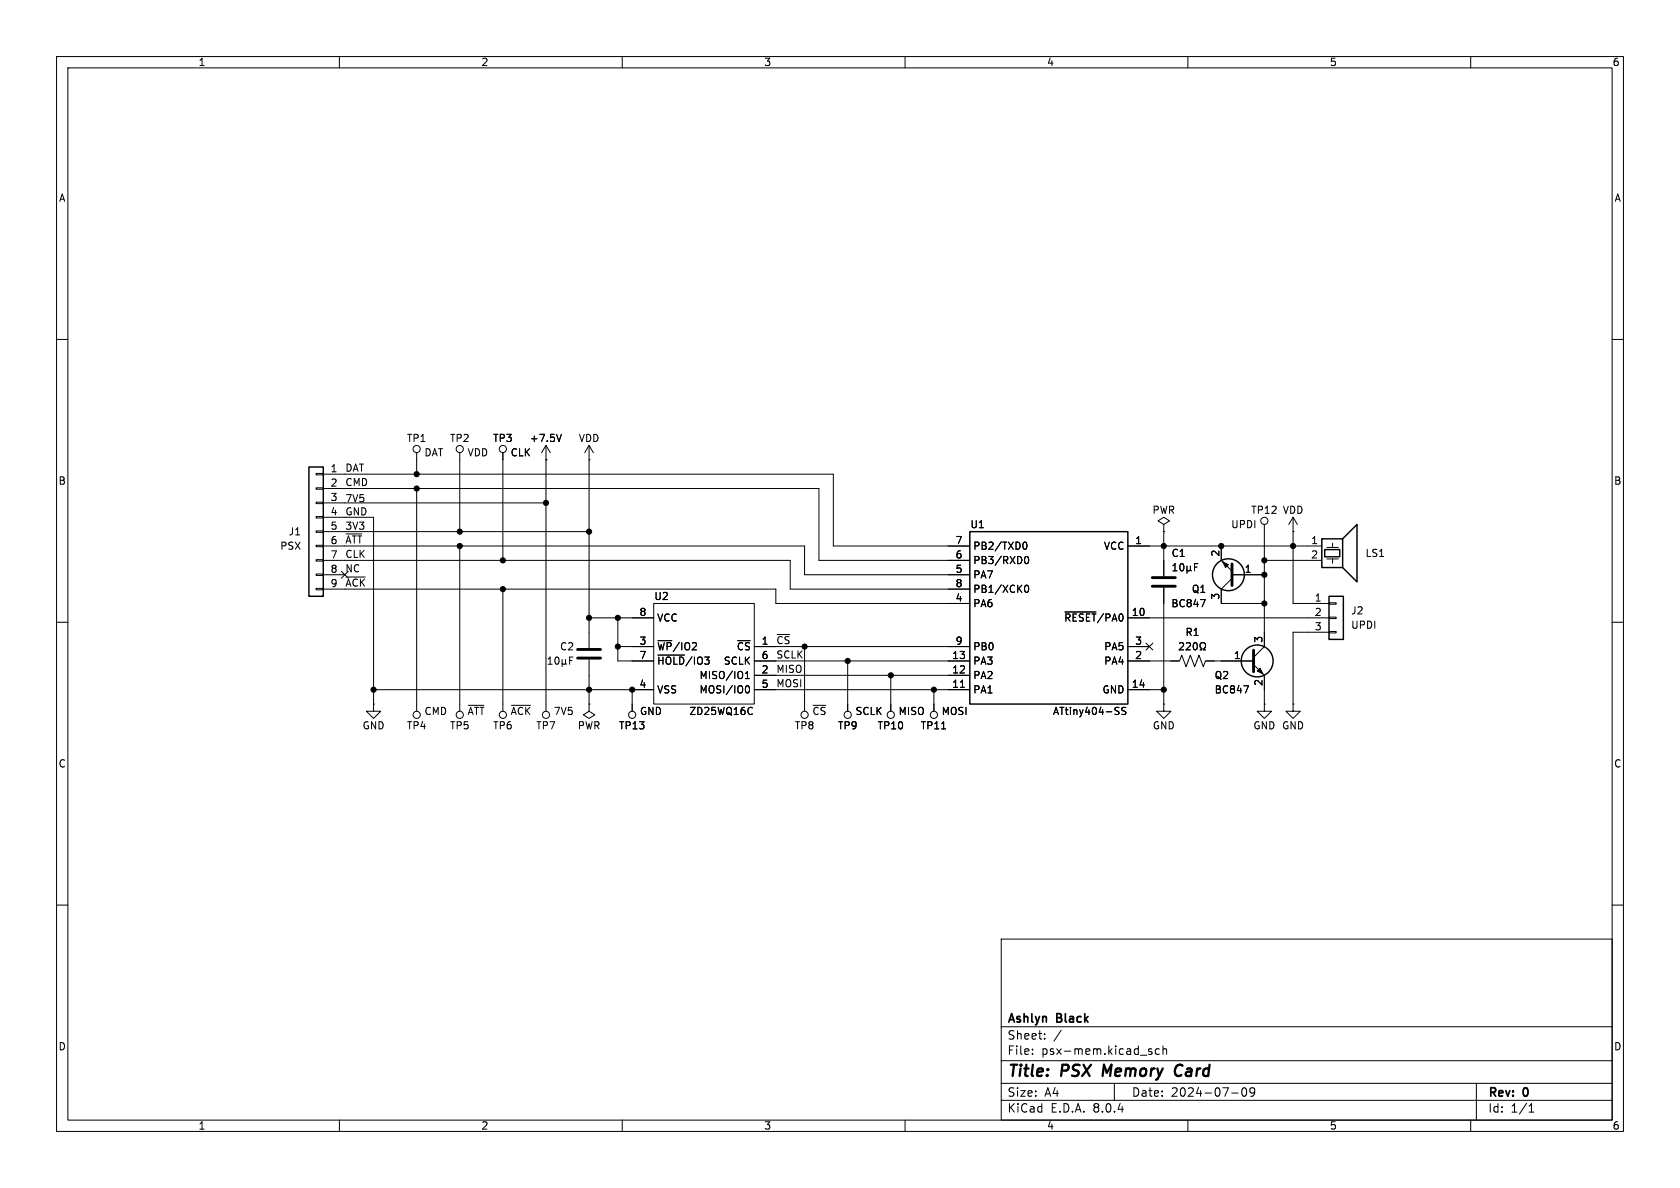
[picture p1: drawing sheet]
<svg xmlns="http://www.w3.org/2000/svg" width="297mm" height="210mm" viewBox="0 0 297 210" stroke-linecap="round" stroke-linejoin="round" font-family="sans-serif">
<g fill="none" stroke="#000" stroke-width=".18">
<path d="M10 10h277v190h-277zM12 12h273v186h-273zM60 10v2M110 10v2M160 10v2M210 10v2M260 10v2M10 60h2M285 60h2M96.5 78.7v47M96.5 78.7l-.7 1.3M96.5 78.7l.8 1.3"/>
<path d="M99.2 76.8l-.4 1.2M104.1 78.7v35.9M104.1 78.7l-.7 1.3M104.1 78.7l.8 1.3M55.9 98.9h1.2v.3h-1.2zM55.9 96.4h1.2v.2h-1.2zM55.9 93.9h1.2v.2h-1.2zM55.9 91.3h1.2v.3h-1.2zM55.9 88.8h1.2v.2h-1.2zM55.9 86.2h1.2v.3h-1.2zM55.9 83.7h1.2v.2h-1.2zM57.1 96.5h85.1v5.1h29.2"/>
<path d="M57.1 83.8h90.2v12.7h24.1M57.1 86.4h87.7v12.7h26.6M57.1 88.9h39.4M57.1 91.4h8.9v33.1M57.1 94h47M57.1 99.1h82.6v5h31.7M73.7 80v3.8M73.7 86.4v39.3M81.3 80v14M81.3 96.5v29.2M88.9 80v19.1M96.5 81.3h.1"/>
<path d="M104.1 81.3h.1M180.8 96.3l.1-.3 .2-.2a.68 .68 0 0 1 .5 .7 .68 .68 0 0 1-.5 .6l-.2-.1-.1-.4M181.3 98.4h.1a.68 .68 0 0 1 .5 .6 .68 .68 0 0 1-.5 .6 .84 .84 0 0 1-.1-1.2zM199.4 96.5h34.3M205.7 92.7l1.1-.6-1.1-.7-1 .7 1 .6v1.3M205.7 94h.1M205.7 94v7.9M208.7 99.8l.2-.2a.68 .68 0 0 1 .4 .7 .68 .68 0 0 1-.4 .6l-.2-.1-.1-.4zM211.8 99.6h-.6v1.3M215.9 96.5v2.6l1.9 1.9M223.5 92.7v21.6l-1.9 1.9M223.5 99.1h10.2"/>
<path d="M228.6 94h.1M228.6 91.4l.8 1.3M228.6 91.4v15.3h6.3M228.6 91.4l-.8 1.3M234.6 98.8h2M234.6 96.8h2M235.6 96v.8M235.6 98.8v.8M10 110h2M55.9 104h1.2v.3h-1.2zM55.9 101.5h1.2v.2h-1.2zM57.1 101.6h3.9"/>
<path d="M57.1 104.1h80.1v2.6h34.2M60.4 101l1.2 1.2M61.2 102h3.4M61.6 101l-1.2 1.2M88.9 104.1v21.6M96.9 117.4h.7M96.9 116.5l.4-.4v1.3M98.2 116.3l.2-.2a.68 .68 0 0 1 .4 .7 .68 .68 0 0 1-.4 .6l-.2-.1-.1-.4zM99.4 117.2l.2 .2h.2l.2-.2M99.4 116.6v1.2M100 117.2l.2 .2M100 116.6v.6"/>
<path d="M100.7 116.8h.4M101.3 116.1h-.6v1.3M104.1 116.6v7.9M104.1 109.2h11.5M109.2 109.2v7.6h6.4M109.2 114.3h6.4M115.6 106.7h17.7v17.8h-17.7zM116.3 115.8h4.7M131.8 120h.7M131.8 119.1l.3-.4v1.3M133.3 116.8h38.1M133.3 114.3h38.1"/>
<path d="M133.3 119.4h38.1M142.2 114.3v11.4M149.9 116.8v8.9M157.5 119.4v6.3M181.3 103.5l.1-.1a.68 .68 0 0 1 .5 .7 .68 .68 0 0 1-.5 .6 .84 .84 0 0 1-.1-1.2zM188.3 108.2h5.5M199.4 116.8h9.1l.4-1 .8 2.1 .7-2.1 .8 2.1 .8-2.1 .7 2.1 .4-1.1h8.5M199.4 114.3h3.8M199.4 109.2h35.5M202.6 113.7l1.2 1.2M203.8 113.7l-1.2 1.2M205.7 103.9v20.6"/>
<path d="M207.4 100.9h.7M207.4 100l.3-.4v1.3M208.5 113.7l.5-.1 .2 .4-.7 .9h.7M209.7 113.7l.5-.1 .3 .4-.8 .9h.8M209.8 100.7l.2 .2h.3l.1-.2M209.8 100.1v1.2M210.4 100.7l.2 .2M210.4 100.1v.6M211.1 113.7l.1-.1a.68 .68 0 0 1 .5 .6 .68 .68 0 0 1-.5 .7 .84 .84 0 0 1-.1-1.2zM211.2 100.2h.4M212.2 114.9h.3v-.3a.54 .54 0 0 1-.3-.7 .54 .54 0 0 1 .7-.2 .58 .58 0 0 1-.1 .9v.3h.3M212.2 106h.9l-.6 1.3"/>
<path d="M217.8 101.6h5.7M217.8 102.2l-1.9 1.9v2.6h7.6M221.6 117.5l1.9 1.9v5.1M234.9 111.6h1.3v.3h-1.3zM234.9 109.1h1.3v.2h-1.3zM234.9 106.6h1.3v.2h-1.3zM234.9 111.8h-6.3v12.7M285 110h2M66 124.5v1.2h-1.2l1.2 1.3 1.3-1.3h-1.3M66 124.5h.1M66 121.9h49.6M82.8 124.7h2.8"/>
<path d="M90.4 124.7h3.4M104.1 124.5v1.2l-1 .7 1 .6 1.1-.6-1.1-.7M104.1 124.5h.1M111.8 121.9v3.8M132 121.3l.1-.1a.68 .68 0 0 1 .4 .7 .68 .68 0 0 1-.4 .6l-.1-.1M132.8 125l.2 .2M133 126.2l-.2 .1M133.3 121.9h38.1M165.1 121.9v3.8M166.5 128.8h.7M169.8 121.5h.7M197.3 125.6l.4 .2 .1 .3-.2 .2h-.3"/>
<path d="M197.3 125l.5 .1M199 125.1l-.4-.1-.3 .3 .1 .3 .6 .2v.4l-.2 .1-.5-.1M199.4 121.9h6.3M205.7 124.5v1.2h1.3l-1.3 1.3-1.2-1.3h1.2M205.7 124.5h.1M219.9 121.2h.8l-.5 1.3M223.5 124.5v1.2h1.3l-1.3 1.3-1.3-1.3h1.3M223.5 124.5h.1M228.6 124.5v1.2h1.3l-1.3 1.3-1.3-1.3h1.3M228.6 124.5h.1M10 160h2M285 160h2"/>
<path d="M177 166h108v32h-108zM60 198v2M110 198v2M160 198v2M177 194.5h108M177 191.5h108M177 187.5h108M177 181.5h108M182.5 186.3v.1M182.5 185.5v.1M184.7 183.6v.1M184.7 182.8v.1"/>
<path d="M187.6 182.1l-1.3 2M197 191.5v3M203.1 185.8l.5 .2 .1 .2-.2 .2-.5-.1M203.1 185.5h.5M205 185.5l-.5-.1-.3 .3v.4l.2 .2h.6M205.6 185.5l.2-.1 .4 .1v.9M205.6 184.9v1.5M210 198v2M217.7 193.2h1.2M219.7 192.4l.2-.1a.81 .81 0 0 1 .6 .6 .81 .81 0 0 1-.3 .8l-.2 .1a.81 .81 0 0 1-.3-1.4zM221.8 192.9l-.3 .3h-.3l-.2-.3 .1-.5 .4-.1 .2 .1a.99 .99 0 0 1-.3 1.4h-.3M260 198v2"/>
<path d="M261 191.5v6.5M270.3 196.6h.9M270.3 195.5l.4-.4v1.5"/>
<circle cx="73.7" cy="79.4" r=".63"/>
<circle cx="81.3" cy="79.4" r=".63"/>
<circle cx="88.9" cy="79.4" r=".63"/>
<circle cx="223.5" cy="92.1" r=".63"/>
<circle cx="73.7" cy="126.4" r=".63"/>
<circle cx="81.3" cy="126.4" r=".63"/>
<circle cx="88.9" cy="126.4" r=".63"/>
<circle cx="96.5" cy="126.4" r=".63"/>
<circle cx="111.8" cy="126.4" r=".63"/>
<circle cx="142.2" cy="126.4" r=".63"/>
<circle cx="149.9" cy="126.4" r=".63"/>
<circle cx="157.5" cy="126.4" r=".63"/>
<circle cx="165.1" cy="126.4" r=".63"/>
</g>
<path d="M195.2 188.2l-.3 2M208.7 188.2a1.13 1.13 0 0 0-1 .7 1.13 1.13 0 0 0 .3 1.2l.3 .1 .4-.1" fill="none" stroke="#000" stroke-width=".4"/>
<path d="M217.8 99.7v3.8M102.1 116.3h4.1M102.1 114.8h4.1M203.7 103.6h4.1M203.7 102.1h4.1M221.6 114.9v3.8" fill="none" stroke="#000" stroke-width=".51"/>
<g fill="none" stroke="#000" stroke-width=".25">
<path d="M54.6 82.6h2.5v22.8h-2.5zM171.4 94h28v30.5h-28zM233.7 95.3h3.7v5h-3.7zM234.2 97.2h2.7v1.2h-2.7zM237.4 95.3l2.5-2.6v10.2l-2.5-2.6M234.9 105.4h2.6v7.6h-2.6z"/>
<circle cx="217.2" cy="101.6" r="2.82"/>
<circle cx="222.2" cy="116.8" r="2.82"/>
</g>
<g fill="#000" stroke="#000" stroke-width=".18">
<path d="M216.2 99.3l1 .5-.5 .5zM222.2 118.6l.6-.5 .5 1z"/>
<circle cx="73.7" cy="83.8" r=".46"/>
<circle cx="73.7" cy="86.4" r=".46"/>
<circle cx="81.3" cy="96.5" r=".46"/>
<circle cx="81.3" cy="94" r=".46"/>
<circle cx="88.9" cy="99.1" r=".46"/>
<circle cx="96.5" cy="88.9" r=".46"/>
<circle cx="104.1" cy="94" r=".46"/>
<circle cx="205.7" cy="96.5" r=".46"/>
<circle cx="215.9" cy="96.5" r=".46"/>
<circle cx="223.5" cy="99.1" r=".46"/>
<circle cx="228.6" cy="96.5" r=".46"/>
<circle cx="88.9" cy="104.1" r=".46"/>
<circle cx="104.1" cy="109.2" r=".46"/>
<circle cx="109.2" cy="109.2" r=".46"/>
<circle cx="109.2" cy="114.3" r=".46"/>
<circle cx="142.2" cy="114.3" r=".46"/>
<circle cx="149.9" cy="116.8" r=".46"/>
<circle cx="157.5" cy="119.4" r=".46"/>
<circle cx="223.5" cy="106.7" r=".46"/>
<circle cx="223.5" cy="101.6" r=".46"/>
<circle cx="66" cy="121.9" r=".46"/>
<circle cx="104.1" cy="121.9" r=".46"/>
<circle cx="111.8" cy="121.9" r=".46"/>
<circle cx="165.1" cy="121.9" r=".46"/>
<circle cx="205.7" cy="121.9" r=".46"/>
</g>
<g font-size="2.8">
<text x="178" y="190.9">Title:</text>
<text x="187.7" y="190.9">PSX</text>
<text x="195.8" y="190.9">Memory</text>
<text x="209.4" y="190.9">Card</text>
</g>
<g font-size="2.1">
<text x="178" y="184">Sheet:</text>
<text x="178" y="181.2">Ashlyn</text>
<text x="186.9" y="181.2">Black</text>
<text x="178" y="186.7">File:</text>
<text x="184.1" y="186.7">psx-mem.kicad_sch</text>
<text x="178" y="196.9">KiCad</text>
<text x="178" y="194.1">Size:</text>
<text x="184.7" y="194.1">A4</text>
<text x="185.7" y="196.9">E.D.A.</text>
<text x="193.3" y="196.9">8.0.4</text>
<text x="200" y="194.1">Date:</text>
<text x="207" y="194.1">2024-07-09</text>
<text x="263" y="194.3">Rev:</text>
<text x="263" y="196.9">Id:</text>
<text x="267.1" y="196.9">1/1</text>
<text x="269.4" y="194.3">0</text>
</g>
<g font-size="1.8">
<text x="35" y="11.9">1</text>
<text x="85" y="11.9">2</text>
<text x="135" y="11.9">3</text>
<text x="185" y="11.9">4</text>
<text x="235" y="11.9">5</text>
<text x="285" y="11.9">6</text>
<text x="10.3" y="35.9">A</text>
<text x="285.3" y="35.9">A</text>
<text x="58.3" y="83.6">1</text>
<text x="61" y="83.5">DAT</text>
<text x="71.8" y="78.3">TP1</text>
<text x="74.9" y="80.9">DAT</text>
<text x="79.5" y="78.3">TP2</text>
<text x="82.6" y="80.9">VDD</text>
<text x="87.1" y="78.3">TP3</text>
<text x="90.2" y="80.9">CLK</text>
<text x="93.6" y="78.3">+7.5V</text>
<text x="102.2" y="78.3">VDD</text>
<text x="10.3" y="85.9">B</text>
<text x="58.3" y="86.1">2</text>
<text x="58.3" y="88.6">3</text>
<text x="61" y="86">CMD</text>
<text x="61" y="89.1">7V5</text>
<text x="285.3" y="85.9">B</text>
<text x="51" y="94.8">J1</text>
<text x="58.3" y="91.2">4</text>
<text x="58.3" y="93.7">5</text>
<text x="61" y="91.2">GND</text>
<text x="61" y="93.7">3V3</text>
<text x="171.5" y="93.6">U1</text>
<text x="203.6" y="91">PWR</text>
<text x="217.6" y="93.6">UPDI</text>
<text x="221.1" y="91">TP12</text>
<text x="226.7" y="91">VDD</text>
<text x="49.4" y="97.4">PSX</text>
<text x="58.3" y="96.3">6</text>
<text x="58.3" y="98.8">7</text>
<text x="58.3" y="101.3">8</text>
<text x="61" y="98.7">CLK</text>
<text x="61" y="101.3">NC</text>
<text x="61" y="96.2">~{ATT}</text>
<text x="168.8" y="101.3">5</text>
<text x="168.8" y="98.8">6</text>
<text x="168.8" y="96.3">7</text>
<text x="172" y="99.9">PB3/RXD0</text>
<text x="172" y="97.4">PB2/TXD0</text>
<text x="195.1" y="97.4">VCC</text>
<text x="200.6" y="96.3">1</text>
<text x="207" y="98.7">C1</text>
<text x="215.6" y="98.5" transform="rotate(-90 215.6 98.5)">2</text>
<text x="220" y="101.3">1</text>
<text x="231.7" y="96.3">1</text>
<text x="231.7" y="98.8">2</text>
<text x="241.3" y="98.7">LS1</text>
<text x="58.3" y="103.9">9</text>
<text x="61" y="103.8">~{ACK}</text>
<text x="115.6" y="106.3">U2</text>
<text x="168.8" y="106.4">4</text>
<text x="168.8" y="103.9">8</text>
<text x="172" y="107.5">PA6</text>
<text x="172" y="102.5">PA7</text>
<text x="172" y="105">PB1/XCK0</text>
<text x="207" y="107.5">BC847</text>
<text x="210.6" y="105">Q1</text>
<text x="215.6" y="106.1" transform="rotate(-90 215.6 106.1)">3</text>
<text x="232.3" y="106.4">1</text>
<text x="113" y="109">8</text>
<text x="116.1" y="110.1">VCC</text>
<text x="137.2" y="114">~{CS}</text>
<text x="188" y="110.1">~{RESET}/PA0</text>
<text x="200" y="109">10</text>
<text x="209.5" y="112.6">R1</text>
<text x="223.3" y="113.7" transform="rotate(-90 223.3 113.7)">3</text>
<text x="232.3" y="109">2</text>
<text x="232.3" y="111.5">3</text>
<text x="238.8" y="108.8">J2</text>
<text x="238.8" y="111.4">UPDI</text>
<text x="98.9" y="115.2">C2</text>
<text x="113" y="114">3</text>
<text x="113" y="116.6">7</text>
<text x="116.1" y="115.2">~{WP}/IO2</text>
<text x="116.1" y="117.7">~{HOLD}/IO3</text>
<text x="127.9" y="117.7">SCLK</text>
<text x="130.2" y="115.2">~{CS}</text>
<text x="134.5" y="114">1</text>
<text x="134.5" y="119.1">2</text>
<text x="134.5" y="116.6">6</text>
<text x="137.2" y="119">MISO</text>
<text x="137.2" y="116.5">SCLK</text>
<text x="168.2" y="119.1">12</text>
<text x="168.2" y="116.6">13</text>
<text x="168.8" y="114">9</text>
<text x="172" y="117.7">PA3</text>
<text x="172" y="115.2">PB0</text>
<text x="195.1" y="117.7">PA4</text>
<text x="195.1" y="115.2">PA5</text>
<text x="200.6" y="116.6">2</text>
<text x="200.6" y="114">3</text>
<text x="218.1" y="116.6">1</text>
<text x="113" y="121.7">4</text>
<text x="116.1" y="122.8">VSS</text>
<text x="123.6" y="120.2">MISO/IO1</text>
<text x="123.6" y="122.8">MOSI/IO0</text>
<text x="134.5" y="121.7">5</text>
<text x="137.2" y="121.6">MOSI</text>
<text x="168.2" y="121.7">11</text>
<text x="172" y="122.8">PA1</text>
<text x="172" y="120.2">PA2</text>
<text x="194.8" y="122.8">GND</text>
<text x="200" y="121.7">14</text>
<text x="214.6" y="122.8">BC847</text>
<text x="214.6" y="120.2">Q2</text>
<text x="223.3" y="121.4" transform="rotate(-90 223.3 121.4)">2</text>
<text x="64" y="129.1">GND</text>
<text x="71.8" y="129.1">TP4</text>
<text x="74.9" y="126.6">CMD</text>
<text x="79.5" y="129.1">TP5</text>
<text x="82.6" y="126.6">~{ATT}</text>
<text x="87.1" y="129.1">TP6</text>
<text x="90.2" y="126.6">~{ACK}</text>
<text x="94.7" y="129.1">TP7</text>
<text x="97.8" y="126.6">7V5</text>
<text x="102" y="129.1">PWR</text>
<text x="109.3" y="129.1">TP13</text>
<text x="113" y="126.6">GND</text>
<text x="121.8" y="126.6">ZD25WQ16C</text>
<text x="140.4" y="129.1">TP8</text>
<text x="143.5" y="126.6">~{CS}</text>
<text x="148" y="129.1">TP9</text>
<text x="151.1" y="126.6">SCLK</text>
<text x="155" y="129.1">TP10</text>
<text x="158.8" y="126.6">MISO</text>
<text x="162.7" y="129.1">TP11</text>
<text x="166.4" y="126.6">MOSI</text>
<text x="186.1" y="126.6">ATtiny404-SS</text>
<text x="203.7" y="129.1">GND</text>
<text x="221.5" y="129.1">GND GND</text>
<text x="10.3" y="135.9">C</text>
<text x="285.3" y="135.9">C</text>
<text x="10.3" y="185.9">D</text>
<text x="285.3" y="185.9">D</text>
<text x="35" y="199.9">1</text>
<text x="85" y="199.9">2</text>
<text x="135" y="199.9">3</text>
<text x="185" y="199.9">4</text>
<text x="235" y="199.9">5</text>
<text x="285" y="199.9">6</text>
</g>
</svg>
